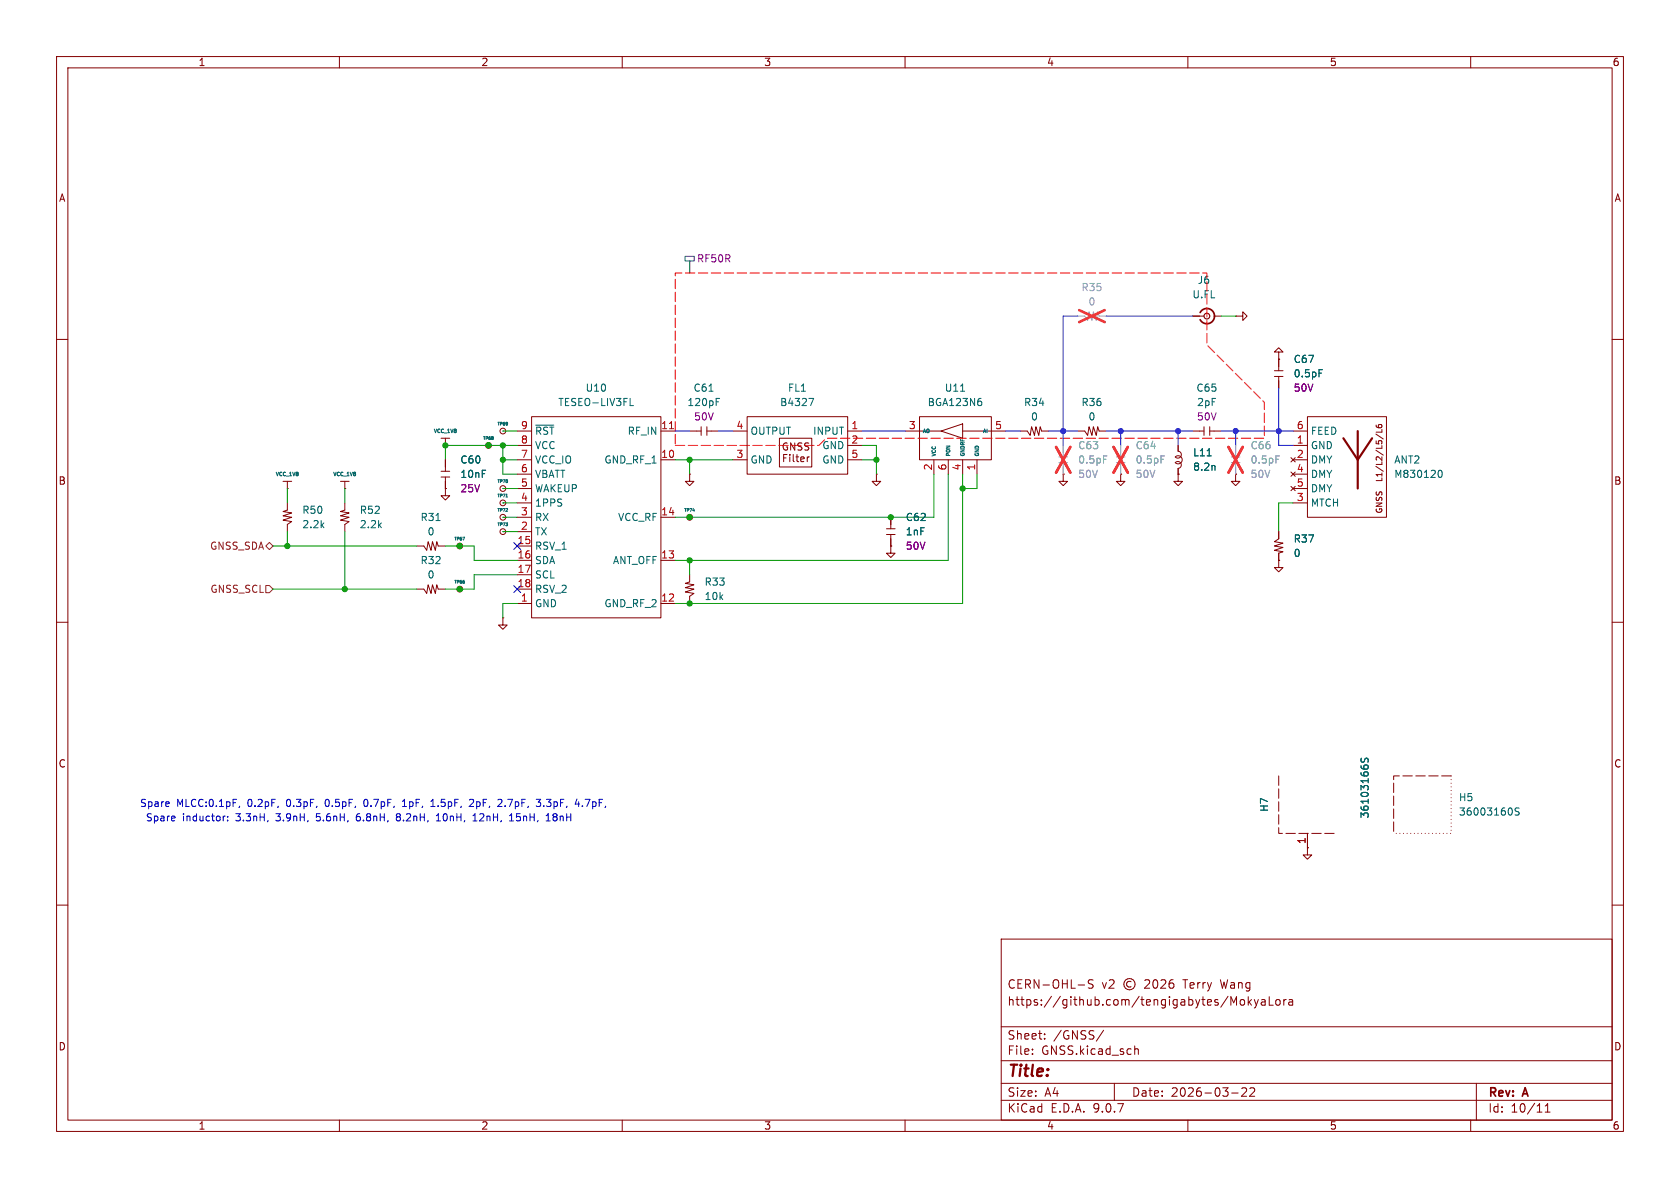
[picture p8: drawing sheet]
<svg xmlns="http://www.w3.org/2000/svg" width="297mm" height="210mm" viewBox="0 0 297 210" stroke-linecap="round" stroke-linejoin="round" font-family="sans-serif">
<g fill="none" stroke="#840000" stroke-width=".18">
<path d="M10 10h277v190h-277zM12 12h273v186h-273zM60 10v2M110 10v2M160 10v2M210 10v2M260 10v2M210.8 55.9h2.1M214.6 55.9h1.3M218.4 55.9h1.3v-.8l.8 .8-.8 .7v-.7M218.4 55.9h.1M10 60h2"/>
<path d="M78 77.5h1.5M78.7 78.7h.1M78.7 77.5v1.2M86.4 78.7h.1M88.9 76.2h.1M91.4 76.2h2.6M91.4 78.7h2.6M94 73.7h22.8v35.5h-22.8zM116.8 76.2h2.6M121.9 76.2h2.1M124 75.4v1.6M125 76.2h2"/>
<path d="M125 75.4v1.6M129.5 76.2h2.6M132.1 73.7h17.8v10.1h-17.8zM137.8 77.5h5.7v5.1h-5.7zM139.2 78.4a.59 .59 0 0 0-.8 .5 .59 .59 0 0 0 .8 .6v-.5h-.2M140.5 78.3v1.3l-.7-1.3v1.3M141.8 78.4l-.5-.1-.2 .1v.4l.6 .2 .1 .3-.3 .3-.5-.1M143 78.4l-.5-.1-.2 .1v.4l.6 .2 .1 .3-.3 .3-.4-.1M149.9 76.2h2.5M149.9 78.7h2.5M160 76.2h6.4M162.6 73.7h12.7v7.6h-12.7z"/>
<path d="M166.4 76.2l3.8-1.3v2.6zM170.2 76.2h7.6M180.3 76.2h1.3l.5 .8 .3-1.6 .5 1.6 .2-1.6 .5 1.6 .3-1.6 .2 .8h1.3M190.5 76.2h1.3l.5 .8 .2-1.6 .5 1.6 .3-1.6 .5 1.6 .3-1.6 .2 .8h1.3M208.3 78.7v1.1a.59 .59 0 0 1 .5 .8 .59 .59 0 0 1-1 .1 .71 .71 0 0 1 1 .1 .71 .71 0 0 1 0 1 .71 .71 0 0 1-1 0 .61 .61 0 0 1 1 .1 .61 .61 0 0 1-.5 .9M210.8 76.2h2.1M212.9 75.4v1.6M213.9 76.2h2M213.9 75.4v1.6M225.3 65.5h1.5M225.3 66.5h1.5M226.1 62.2h-.8l.8-.7 .7 .7h-.7v1.3"/>
<path d="M226.1 63.5h.1M226.1 63.5v2M226.1 66.5v2.1M228.6 76.2h2.5M228.6 78.7h2.5M231.1 73.7h14v17.7h-14zM243.2 76.7l1.3 .9M243.3 75.1v.3l.2 .2h.6l.2-.2-.1-.3h-.5v.3l.2 .2M244.3 75.9v.5h-1M285 60h2M50 85.1h1.6M50.8 86.4h.1"/>
<path d="M50.8 88.9v1.3l-.8 .2 1.6 .3-1.6 .5 1.6 .2-1.6 .5 1.6 .3-.8 .5v1.3M50.8 85.1v1.3M60.2 85.1h1.5M61 88.9v1.3l-.8 .2 1.5 .3-1.5 .5 1.5 .2-1.5 .5 1.5 .3-.7 .5v1.3M61 86.4h.1M61 85.1v1.3M73.7 96.5h1.2l.5 .8 .3-1.5 .5 1.5 .3-1.5 .5 1.5 .2-1.5 .3 .7h1.2M78 83.3h1.5M78 84.3h1.5M78.7 86.4v1.2h-.7l.7 .8 .8-.8h-.8M78.7 86.4h.1M78.7 81.3v2"/>
<path d="M78.7 84.3v2.1M81.3 96.5h.1M88.9 94h.1M88.9 91.4h.1M88.9 88.9h.1M88.9 86.4h.1M91.4 81.3h2.6M91.4 83.8h2.6M91.4 86.4h2.6M91.4 88.9h2.6M91.4 91.4h2.6M91.4 94h2.6"/>
<path d="M91.4 96.5h2.6M91.4 99.1h2.6M116.8 81.3h2.6M116.8 91.4h2.6M116.8 99.1h2.6M121.9 91.4h.1M121.9 83.8v1.3h-.7l.7 .8 .8-.8h-.8M121.9 83.8h.1M129.5 81.3h2.6M138.5 80.9h.5M139.1 80.3h-.6v1.3M139.6 80.3v.2"/>
<path d="M139.6 80.8v.8M140.2 80.3v1.1l.2 .2M140.7 80.8h.5M140.9 80.3v1.1l.3 .2M141.6 81.2l.6-.1-.1-.3h-.4l-.1 .1v.7h.5M142.7 80.8v.8M143.1 80.8l-.4 .2M149.9 81.3h2.5M154.9 83.8v1.3h-.7l.7 .8 .8-.8h-.8M154.9 83.8h.1M156.7 93.5h1.5M156.7 94.5h1.5"/>
<path d="M157.5 96.5v1.3h-.8l.8 .8 .7-.8h-.7M157.5 96.5h.1M157.5 91.4v2.1M157.5 94.5v2M165.1 81.3v2.5M167.6 81.3v2.5M170.2 81.3v2.5M172.7 81.3v2.5M188 83.8v1.3h-.8l.8 .8 .7-.8h-.7M188 83.8h.1M198.1 83.8v1.3h-.7l.7 .8 .8-.8h-.8M198.1 83.8h.1"/>
<path d="M208.3 83.8v1.3h-.8l.8 .8 .7-.8h-.7M208.3 83.8h.1M208.3 82.8v1M218.4 83.8v1.3h-.7l.7 .8 .8-.8h-.8M218.4 83.8h.1M226.1 99.1v1.2h-.8l.8 .8 .7-.8h-.7M226.1 99.1h.1M226.1 94v1.3l-.8 .5 1.5 .2-1.5 .5 1.5 .3-1.5 .5 1.5 .2-.7 .3v1.3M228.2 80.9l.8 .8M228.2 83.4l.8 .8M228.2 86l.8 .7M228.6 81.3h2.5"/>
<path d="M228.6 83.8h2.5M228.6 86.4h2.5M228.6 88.9h2.5M229 80.9l-.8 .8M229 83.4l-.8 .8M229 86l-.8 .7M10 110h2M73.7 104.1h1.2l.5 .8 .3-1.5 .5 1.5 .3-1.5 .5 1.5 .2-1.5 .3 .7h1.2M81.3 104.1h.1M88.9 109.2v1.3h-.8l.8 .8 .8-.8h-.8M88.9 109.2h.1M91.4 101.6h2.6"/>
<path d="M91.4 104.1h2.6M91.4 106.7h2.6M116.8 106.7h2.6M121.9 101.6v1.3l-.7 .2 1.5 .3-1.5 .5 1.5 .2-1.5 .5 1.5 .3-.8 .5v1.3M285 110h2M231.1 149.9v1.2h.8l-.8 .8-.7-.8h.7M231.1 149.9h.1M231.1 147.3v2.6M10 160h2M177 166h108v32h-108zM190.6 174.1h1.1M193.2 173.3l-.5-.1-.2 .1v.5l.6 .3 .1 .3-.2 .3-.6-.1"/>
<path d="M200 173.6a.52 .52 0 0 0-.8 .4 .52 .52 0 0 0 .8 .4M202.4 173.3l.6-.1 .2 .1v.3l-.9 1.1h.9M204 173.3l.2-.1a.81 .81 0 0 1 .6 .6 .81 .81 0 0 1-.3 .8l-.2 .1a.81 .81 0 0 1-.3-1.4zM205.2 173.3l.6-.1 .2 .1 .1 .3-.9 1.1h.9M207.4 173.2a.59 .59 0 0 0-.7 .6v.6l.1 .2 .4 .1 .3-.1v-.5l-.1-.3h-.4l-.3 .3M218.1 177.3l.5-1.1v1.5M219.3 176.8l.2-.1 .5 .1v.6l-.1 .2-.4 .1-.2-.1zM220.7 176.2v1.5M220.8 177.1l.4 .6M221.2 176.7l-.5 .6M221.7 176.7l.4 1M222.1 177.7l-.1 .4-.3 .1"/>
<path d="M222.5 176.7l-.4 1M223 176.8h.6l.1 .9M223.7 177.1h-.5a.29 .29 0 0 0-.3 .3 .29 .29 0 0 0 .3 .3l.5-.1M224.4 176.2v1.5h.7M225.6 176.8l.2-.1 .4 .1 .1 .6-.1 .2-.4 .1-.2-.1zM227 176.7v1M227.4 176.7l-.3 .1-.1 .2M227.9 176.8h.6v.9M228.5 177.1h-.5a.29 .29 0 0 0-.2 .3 .29 .29 0 0 0 .2 .3l.5-.1M285 160h2M60 198v2M110 198v2"/>
<path d="M160 198v2M177 194.5h108M177 191.5h108M177 187.5h108M177 181.5h108M182.5 186.3v.1M182.5 185.5v.1M184.7 183.6v.1M184.7 182.8v.1M195.1 182.1l-1.3 2M197 191.5v3M200.6 184.9v1.5"/>
<path d="M200.6 185.5l.2-.1 .4 .1v.9M210 198v2M217.7 193.2h1.2M219.5 192.4l.6-.1 .2 .1 .1 .3-.9 1.1h.9M221 192.4l.5-.1 .2 .1 .1 .3-.9 1.1h.9M260 198v2M261 191.5v6.5M273.2 196.6h.8M273.2 195.5l.4-.4v1.5"/>
<circle cx="86.4" cy="78.7" r=".51"/>
<circle cx="88.9" cy="76.2" r=".51"/>
<circle cx="81.3" cy="96.5" r=".51"/>
<circle cx="88.9" cy="94" r=".51"/>
<circle cx="88.9" cy="91.4" r=".51"/>
<circle cx="88.9" cy="86.4" r=".51"/>
<circle cx="88.9" cy="88.9" r=".51"/>
<circle cx="121.9" cy="91.4" r=".51"/>
<circle cx="81.3" cy="104.1" r=".51"/>
<circle cx="199.7" cy="174" r="1"/>
</g>
<g fill="none" stroke="#006464" stroke-width=".18">
<path d="M94.7 75.2h3.2M111.4 71.7h.6M125.3 69.2h.8M126.6 70.4h.6M126.6 71h.4M143 70.4h.8l-.5 1.3M169.8 69.2h.7M173.2 70.4h.2M173.3 70.9l.3 .3v.3l-.3 .2M233.2 65.3h.6M77.1 92h.7M81.8 95h.3l-.2 .5"/>
<path d="M89.4 90.4h.3M89.4 87.9h.3M89.7 89.9v.2M122.5 90.2h.3M213.4 80.6h.7M214.7 82.3l.1 .8M254.3 83.4l.2-.3a.68 .68 0 0 1 .5 .7 .68 .68 0 0 1-.5 .6l-.2-.2M240.7 134l-.1 .5 .1 .2h.4l.2-.6 .3-.1 .3 .3-.1 .5M268.6 142.9l-.5-.1-.2 .1v.4l.5 .2 .2 .3-.3 .3-.5-.1"/>
</g>
<path d="M118.4 75.8h.7" fill="none" stroke="#a90000" stroke-width=".18"/>
<g fill="none" stroke="#a1a1a1" stroke-width=".18">
<path d="M190.5 55.9h1.3l.5 .7 .2-1.5 .5 1.5 .3-1.5 .5 1.5 .3-1.5 .2 .8h1.3M188 78.7v2.1M198.1 78.7v2.1M218.4 78.7v2.1M187.2 80.8h1.5M187.2 81.8h1.5M188 81.8v2M197.4 80.8h1.5M197.4 81.8h1.5M198.1 81.8v2M217.7 80.8h1.5M217.7 81.8h1.5"/>
<path d="M218.4 81.8v2"/>
</g>
<path d="M195.1 80.6h.6M205.2 80.6h.7M225.6 80.6h.6" fill="none" stroke="#989898" stroke-width=".18"/>
<path d="M190.8 54.8l4.5 2.1M195.3 54.8l-4.5 2.1M186.7 79l2.5 4.5M189.2 79l-2.5 4.5M196.9 79l2.5 4.5M199.4 79l-2.5 4.5M217.2 79l2.5 4.5M219.7 79l-2.5 4.5" fill="none" stroke="#e12e31" stroke-width=".46"/>
<circle cx="213.4" cy="55.9" r=".51" fill="none" stroke="#840000" stroke-width=".2"/>
<path d="M212.2 55.2a1.35 1.35 0 0 1 2-.4 1.35 1.35 0 0 1 0 2.1 1.35 1.35 0 0 1-2-.4" fill="none" stroke="#840000" stroke-width=".3"/>
<path d="M226.1 137.2v10.1h10.1M256.5 137.2h-10.1v10.1" fill="none" stroke="#840000" stroke-width=".18" stroke-dasharray="1.7 .6"/>
<path d="M256.5 137.2v10.1h-10.1" fill="none" stroke="#840000" stroke-width=".18" stroke-dasharray="0 .6"/>
<path d="M237.5 77.5l2.5 3.8v5.1M240 76.2v5.1l2.6-3.8" fill="none" stroke="#840000" stroke-width=".38"/>
<path d="M121.1 45.3h1.6v.8h-.8v2.2v-2.2h-.8z" fill="none" stroke="#484848" stroke-width=".18"/>
<path d="M119.4 78.7h25.4l1.2-1.2h77.5v-6.4l-10.1-10.1v-12.7h-94v30.4" fill="none" stroke="#f00" stroke-width=".18" stroke-dasharray="1.7 .6"/>
<path d="M47 96.5l.6-.6 .7 .6-.7 .7zM47 103.5h.6l.7 .6-.7 .7h-.6z" fill="none" stroke="#725600" stroke-width=".18"/>
<g fill="none" stroke="#2838ff" stroke-width=".2">
<path d="M190.5 55.9h-2.5v22.8M195.6 55.9h15.2M119.4 76.2h2.5M127 76.2h2.5M152.4 76.2h7.6M177.8 76.2h2.5M185.4 76.2h5.1M195.6 76.2h15.2M198.1 76.2v2.5M208.3 76.2v2.5M215.9 76.2h12.7M218.4 76.2v2.5"/>
<path d="M226.1 68.6v10.1h2.5"/>
</g>
<g fill="none" stroke="#009600" stroke-width=".18">
<path d="M215.9 55.9h2.5M88.9 78.7v5.1h2.5M88.9 76.2h2.5M91.4 78.7h-12.7v2.6M152.4 78.7h2.5v5.1M48.3 96.5h25.4M50.8 86.4v2.5M50.8 94v2.5M61 86.4v2.5M61 94v10.1M78.7 96.5h5.1v2.6h7.6M88.9 94h2.5"/>
<path d="M88.9 91.4h2.5M88.9 81.3h2.5M88.9 88.9h2.5M88.9 86.4h2.5M119.4 81.3h10.1M121.9 81.3v2.5M121.9 99.1v2.5M152.4 81.3h2.5M165.1 83.8v7.6h-45.7M167.6 83.8v15.3h-48.2M170.2 83.8v22.9h-50.8M172.7 83.8v2.6h-2.5"/>
<path d="M228.6 88.9h-2.5v5.1M48.3 104.1h25.4M91.4 106.7h-2.5v2.5M91.4 101.6h-7.6v2.5h-5.1"/>
</g>
<path d="M90.8 95.9l1.2 1.2M92 95.9l-1.2 1.2M90.8 103.5l1.2 1.2M92 103.5l-1.2 1.2" fill="none" stroke="#000084" stroke-width=".18"/>
<g fill="none" stroke="#0000c2" stroke-width=".18">
<path d="M39.8 144.3l-.3 .2M40.2 145v.1M40.2 144.3v.1M42.4 142.5l-.2 .3M63.1 144.4l-.1 .2M63.2 144a.99 .99 0 0 0-.1 1M64.4 141.4l-.1 .4 .1 .6M70.3 144.4l-.2 .1v.4l.1 .1 .3 .1M70.3 144.4h.2M70.5 143.8h-.2l-.2 .3 .2 .3M71.2 142.6h.7M71.2 141.7l.3-.4v1.3"/>
<path d="M76.2 142.6h.7M76.2 141.7l.3-.4v1.3M77.1 145.1h.8M77.1 144.2l.4-.4v1.3M83 141.4l.5-.1 .2 .2M83.6 145.1h.7M83.6 144.2l.4-.4v1.3M83.7 141.7l-.8 .9h.8M88.2 141.3l.4 .1 .1 .3-.7 .9h.7M90.1 145.1h.7M90.1 144.2l.3-.4v1.3M94.8 141.3h.8l-.4 .5 .3 .1 .1 .4-.3 .3h-.3"/>
<path d="M96.6 145.1h.7M96.7 144.1l.2-.3v1.3M97.8 144v.3M97.8 144.5v.5M101.7 142.1h.8M102.3 141.7v.9M103 142.4v.2"/>
</g>
<g fill="#009600" stroke="#009600" stroke-width=".18">
<circle cx="81.3" cy="104.1" r=".46"/>
<circle cx="61" cy="104.1" r=".46"/>
<circle cx="50.8" cy="96.5" r=".46"/>
<circle cx="81.3" cy="96.5" r=".46"/>
<circle cx="121.9" cy="106.7" r=".46"/>
<circle cx="121.9" cy="99.1" r=".46"/>
<circle cx="88.9" cy="81.3" r=".46"/>
<circle cx="121.9" cy="81.3" r=".46"/>
<circle cx="121.9" cy="91.4" r=".46"/>
<circle cx="86.4" cy="78.7" r=".46"/>
<circle cx="88.9" cy="78.7" r=".46"/>
<circle cx="78.7" cy="78.7" r=".46"/>
<circle cx="154.9" cy="81.3" r=".46"/>
<circle cx="170.2" cy="86.4" r=".46"/>
<circle cx="157.5" cy="91.4" r=".46"/>
</g>
<g fill="#2838ff" stroke="#2838ff" stroke-width=".18">
<circle cx="198.1" cy="76.2" r=".46"/>
<circle cx="218.4" cy="76.2" r=".46"/>
<circle cx="208.3" cy="76.2" r=".46"/>
<circle cx="188" cy="76.2" r=".46"/>
<circle cx="226.1" cy="76.2" r=".46"/>
</g>
<text font-size="2.8" fill="#840000" x="178" y="190.9">Title:</text>
<g font-size="2.1" fill="#840000">
<text x="178" y="178">https://github.com/tengigabytes/MokyaLora</text>
<text x="178" y="175">CERN-OHL-S</text>
<text x="194.7" y="175">v2</text>
<text x="209.5" y="175">Terry</text>
<text x="216.2" y="175">Wang</text>
<text x="178" y="184">Sheet:</text>
<text x="186.2" y="184">/GNSS/</text>
<text x="178" y="186.7">File:</text>
<text x="184.1" y="186.7">GNSS.kicad_sch</text>
<text x="178" y="196.9">KiCad</text>
<text x="178" y="194.1">Size:</text>
<text x="184.7" y="194.1">A4</text>
<text x="185.7" y="196.9">E.D.A.</text>
<text x="193.3" y="196.9">9.0.7</text>
<text x="200" y="194.1">Date:</text>
<text x="207" y="194.1">2026-03-22</text>
<text x="263" y="194.3">Rev:</text>
<text x="263" y="196.9">Id:</text>
<text x="267.1" y="196.9">10/11</text>
<text x="269.4" y="194.3">A</text>
</g>
<g font-size="1.8" fill="#840000">
<text x="35" y="11.9">1</text>
<text x="85" y="11.9">2</text>
<text x="135" y="11.9">3</text>
<text x="185" y="11.9">4</text>
<text x="235" y="11.9">5</text>
<text x="285" y="11.9">6</text>
<text x="10.3" y="35.9">A</text>
<text x="285.3" y="35.9">A</text>
<text x="10.3" y="85.9">B</text>
<text x="285.3" y="85.9">B</text>
<text x="10.3" y="135.9">C</text>
<text x="285.3" y="135.9">C</text>
<text x="10.3" y="185.9">D</text>
<text x="285.3" y="185.9">D</text>
<text x="35" y="199.9">1</text>
<text x="85" y="199.9">2</text>
<text x="135" y="199.9">3</text>
<text x="185" y="199.9">4</text>
<text x="235" y="199.9">5</text>
<text x="285" y="199.9">6</text>
</g>
<g font-size="1.8" fill="#840084">
<text x="123.1" y="46.6">RF50R</text>
<text x="228.6" y="69.4">50V</text>
<text x="122.6" y="74.5">50V</text>
<text x="211.5" y="74.5">50V</text>
<text x="81.3" y="87.2">25V</text>
<text x="160" y="97.4">50V</text>
</g>
<g font-size="1.8" fill="#989898">
<text x="191.1" y="51.7">R35</text>
<text x="192.3" y="54.2">0</text>
<text x="190.5" y="79.6">C63</text>
<text x="190.5" y="82.1">0.5pF</text>
<text x="200.7" y="79.6">C64</text>
<text x="200.7" y="82.1">0.5pF</text>
<text x="221" y="79.6">C66</text>
<text x="221" y="82.1">0.5pF</text>
</g>
<g font-size="1.8" fill="#006464">
<text x="210.7" y="52.9">U.FL</text>
<text x="211.7" y="50.4">J6</text>
<text x="228.6" y="64.4">C67</text>
<text x="98.6" y="72">TESEO-LIV3FL</text>
<text x="103.4" y="69.4">U10</text>
<text x="121.4" y="72">120pF</text>
<text x="122.5" y="69.4">C61</text>
<text x="137.8" y="72">B4327</text>
<text x="139.2" y="69.4">FL1</text>
<text x="163.9" y="72">BGA123N6</text>
<text x="166.9" y="69.4">U11</text>
<text x="180.9" y="72">R34</text>
<text x="191.1" y="72">R36</text>
<text x="211.4" y="69.4">C65</text>
<text x="211.5" y="72">2pF</text>
<text x="228.6" y="66.9">0.5pF</text>
<text x="94.5" y="77.1">~{RST}</text>
<text x="110.9" y="77.1">RF_IN</text>
<text x="132.6" y="77.1">OUTPUT</text>
<text x="143.6" y="77.1">INPUT</text>
<text x="182.2" y="74.5">0</text>
<text x="192.3" y="74.5">0</text>
<text x="231.6" y="77.1">FEED</text>
<text x="81.3" y="82.1">C60</text>
<text x="94.5" y="79.6">VCC</text>
<text x="94.5" y="82.1">VCC_IO</text>
<text x="106.8" y="82.1">GND_RF_1</text>
<text x="132.6" y="82.1">GND</text>
<text x="145.3" y="79.6">GND</text>
<text x="145.3" y="82.1">GND</text>
<text x="210.8" y="80.9">L11</text>
<text x="210.8" y="83.4">8.2n</text>
<text x="231.6" y="79.6">GND</text>
<text x="231.6" y="82.1">DMY</text>
<text x="246.4" y="82.1">ANT2</text>
<text x="81.3" y="84.7">10nF</text>
<text x="94.5" y="84.7">VBATT</text>
<text x="94.5" y="87.2">WAKEUP</text>
<text x="94.5" y="89.8">1PPS</text>
<text x="231.6" y="84.7">DMY</text>
<text x="231.6" y="87.2">DMY</text>
<text x="231.6" y="89.8">MTCH</text>
<text x="246.4" y="84.7">M830120</text>
<text x="53.3" y="93.6">2.2k</text>
<text x="53.3" y="91">R50</text>
<text x="63.5" y="93.6">2.2k</text>
<text x="63.5" y="91">R52</text>
<text x="74.3" y="92.3">R31</text>
<text x="75.5" y="94.8">0</text>
<text x="94.5" y="92.3">RX</text>
<text x="94.5" y="94.8">TX</text>
<text x="109.2" y="92.3">VCC_RF</text>
<text x="160" y="94.8">1nF</text>
<text x="160" y="92.3">C62</text>
<text x="74.3" y="99.9">R32</text>
<text x="94.5" y="97.4">RSV_1</text>
<text x="94.5" y="99.9">SDA</text>
<text x="108.3" y="99.9">ANT_OFF</text>
<text x="228.6" y="98.7">0</text>
<text x="228.6" y="96.1">R37</text>
<text x="75.5" y="102.5">0</text>
<text x="94.5" y="102.5">SCL</text>
<text x="94.5" y="105">RSV_2</text>
<text x="94.5" y="107.5">GND</text>
<text x="106.8" y="107.5">GND_RF_2</text>
<text x="124.5" y="106.3">10k</text>
<text x="124.5" y="103.7">R33</text>
<text x="224.4" y="143.6" transform="rotate(-90 224.4 143.6)">H7</text>
<text x="257.8" y="141.8">H5</text>
<text x="242.2" y="144.8" transform="rotate(-90 242.2 144.8)">36103166S</text>
<text x="257.8" y="144.4">36003160S</text>
</g>
<g font-size="1.8" fill="#a90000">
<text x="92" y="75.9">9</text>
<text x="116.8" y="75.9">11</text>
<text x="130.1" y="75.9">4</text>
<text x="150.4" y="75.9">1</text>
<text x="160.6" y="75.9">3</text>
<text x="175.8" y="75.9">5</text>
<text x="229.2" y="75.9">6</text>
<text x="92" y="78.5">8</text>
<text x="92" y="81">7</text>
<text x="92" y="83.6">6</text>
<text x="116.8" y="81">10</text>
<text x="130.1" y="81">3</text>
<text x="150.4" y="78.5">2</text>
<text x="150.4" y="81">5</text>
<text x="164.8" y="83.3" transform="rotate(-90 164.8 83.3)">2</text>
<text x="167.4" y="83.3" transform="rotate(-90 167.4 83.3)">6</text>
<text x="169.9" y="83.3" transform="rotate(-90 169.9 83.3)">4</text>
<text x="172.5" y="83.3" transform="rotate(-90 172.5 83.3)">1</text>
<text x="229.2" y="78.5">1</text>
<text x="229.2" y="81">2</text>
<text x="229.2" y="83.6">4</text>
<text x="92" y="86.1">5</text>
<text x="92" y="88.6">4</text>
<text x="229.2" y="86.1">5</text>
<text x="229.2" y="88.6">3</text>
<text x="92" y="91.2">3</text>
<text x="92" y="93.7">2</text>
<text x="116.8" y="91.2">14</text>
<text x="91.4" y="96.3">15</text>
<text x="91.4" y="98.8">16</text>
<text x="91.4" y="101.3">17</text>
<text x="116.8" y="98.8">13</text>
<text x="91.4" y="103.9">18</text>
<text x="92" y="106.4">1</text>
<text x="116.8" y="106.4">12</text>
<text x="230.9" y="149.3" transform="rotate(-90 230.9 149.3)">1</text>
</g>
<g font-size="1.8" fill="#a1a1a1">
<text x="190.5" y="84.7">50V</text>
<text x="200.7" y="84.7">50V</text>
<text x="221" y="84.7">50V</text>
</g>
<g font-size="1.8" fill="#725600">
<text x="37" y="97.4">GNSS_SDA</text>
<text x="37.1" y="105">GNSS_SCL</text>
</g>
<g font-size="1.8" fill="#0000c2">
<text x="24.7" y="142.9">Spare</text>
<text x="31.2" y="142.9">MLCC:0.1pF,</text>
<text x="43.9" y="142.9">0.2pF,</text>
<text x="50.9" y="142.9">0.3pF,</text>
<text x="58" y="142.9">0.5pF,</text>
<text x="65" y="142.9">0.7pF,</text>
<text x="72" y="142.9">1pF,</text>
<text x="77.2" y="142.9">1.5pF,</text>
<text x="84.3" y="142.9">2pF,</text>
<text x="89.5" y="142.9">2.7pF,</text>
<text x="96.5" y="142.9">3.3pF,</text>
<text x="103.6" y="142.9">4.7pF,</text>
<text x="25.7" y="145.4">Spare</text>
<text x="32.2" y="145.4">inductor:</text>
<text x="41.8" y="145.4">3.3nH,</text>
<text x="49.1" y="145.4">3.9nH,</text>
<text x="56.4" y="145.4">5.6nH,</text>
<text x="63.7" y="145.4">6.8nH,</text>
<text x="70.9" y="145.4">8.2nH,</text>
<text x="78.2" y="145.4">10nH,</text>
<text x="84.9" y="145.4">12nH,</text>
<text x="91.6" y="145.4">15nH,</text>
<text x="98.2" y="145.4">18nH</text>
</g>
<g font-size="1.4" fill="#840000">
<text x="244.6" y="84.8" transform="rotate(-90 244.6 84.8)">L1/L2/L5/L6</text>
<text x="244.6" y="90.9" transform="rotate(-90 244.6 90.9)">GNSS</text>
</g>
<g font-size=".9" fill="#006464">
<text x="76.5" y="76.7">VCC_1V8</text>
<text x="163.1" y="76.7">AO</text>
<text x="173.6" y="76.7">AI</text>
<text x="165.6" y="80.8" transform="rotate(-90 165.6 80.8)">VCC</text>
<text x="168.2" y="80.8" transform="rotate(-90 168.2 80.8)">PON</text>
<text x="170.7" y="80.8" transform="rotate(-90 170.7 80.8)">GNDRF</text>
<text x="173.3" y="80.8" transform="rotate(-90 173.3 80.8)">GND</text>
<text x="48.6" y="84.4">VCC_1V8</text>
<text x="58.8" y="84.4">VCC_1V8</text>
</g>
<g font-size=".7" fill="#006464">
<text x="85.3" y="77.9">TP68</text>
<text x="87.8" y="75.4">TP69</text>
<text x="87.8" y="88.1">TP71</text>
<text x="87.8" y="85.5">TP70</text>
<text x="80.2" y="95.7">TP67</text>
<text x="87.8" y="93.2">TP73</text>
<text x="87.8" y="90.6">TP72</text>
<text x="120.8" y="90.6">TP74</text>
<text x="80.2" y="103.3">TP66</text>
</g>
</svg>
